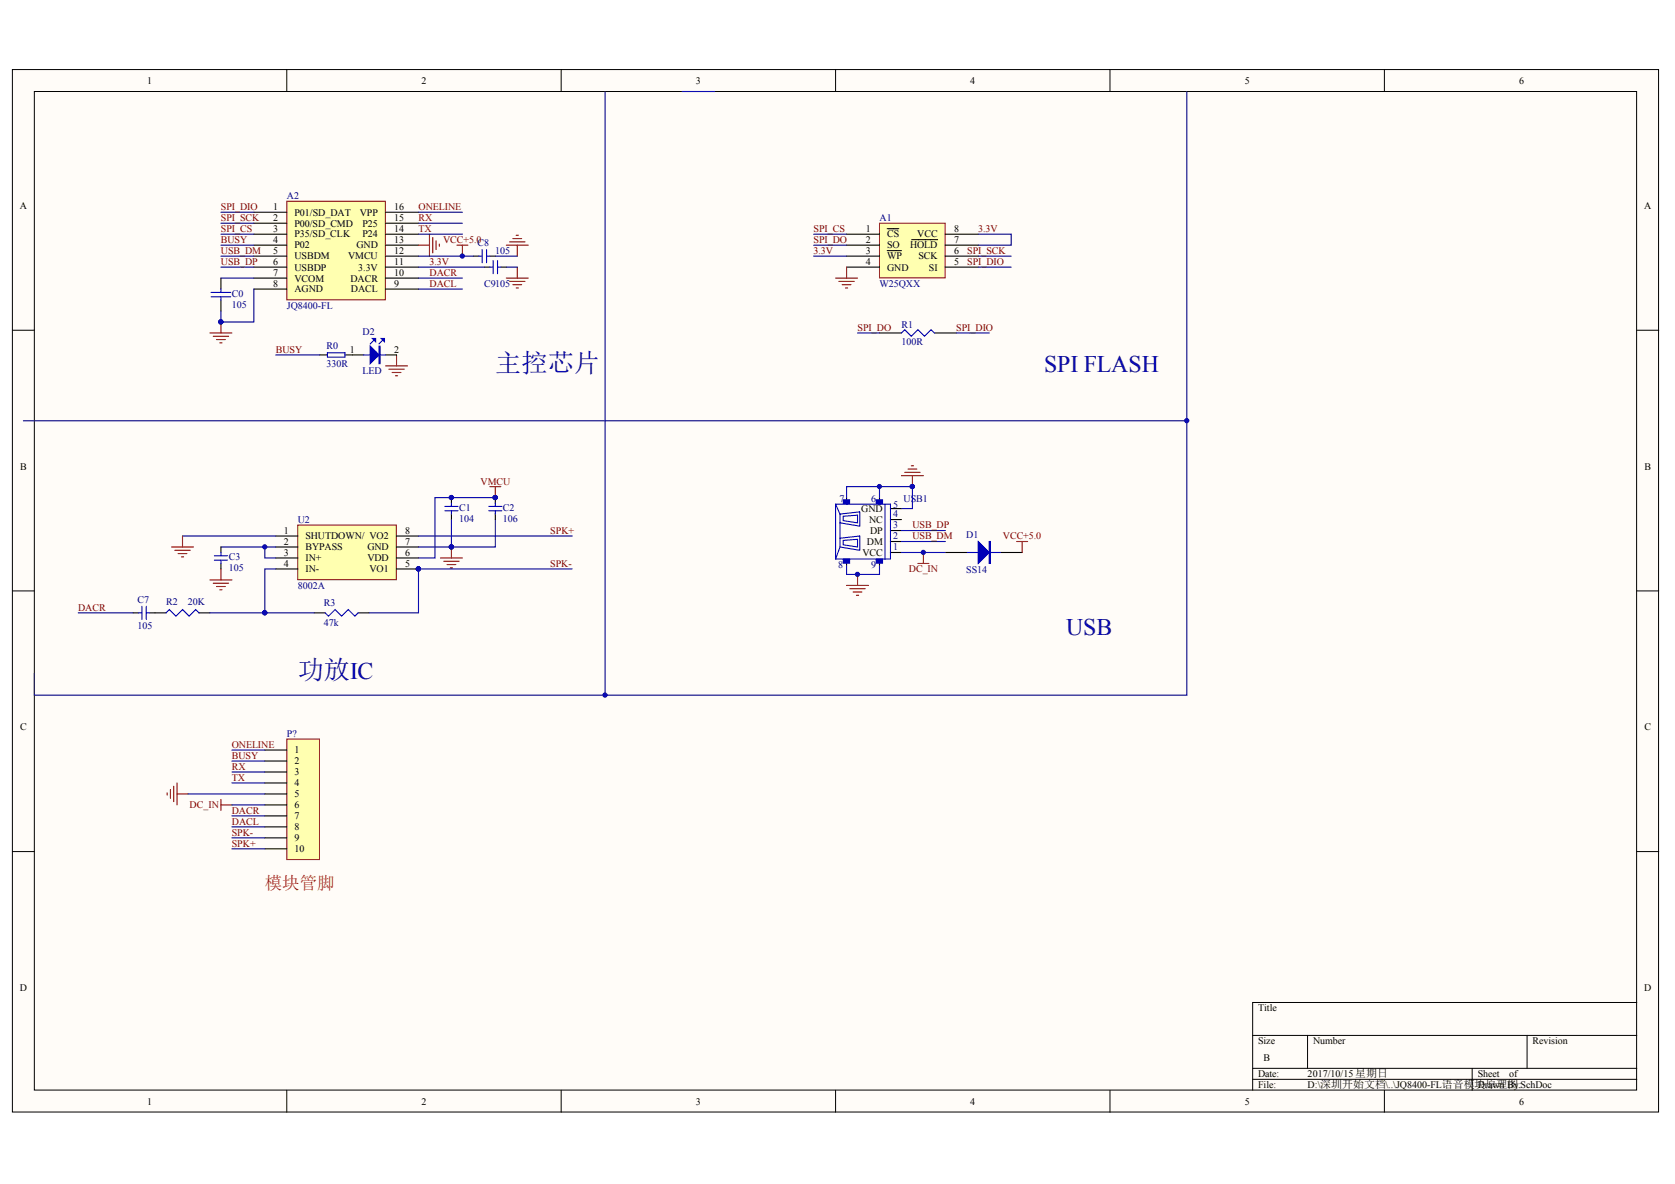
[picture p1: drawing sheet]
<svg xmlns="http://www.w3.org/2000/svg" width="297mm" height="210mm" viewBox="0 0 297 210" stroke-linecap="round" stroke-linejoin="round" font-family="sans-serif">
<g fill="#fffcf8" stroke="#000" stroke-width=".18">
<path d="M2.2 12.3h291.9v184.8h-291.9z"/>
<path d="M6.1 16.2h284.1v177.1h-284.1z"/>
</g>
<g fill="none" stroke="#000" stroke-width=".18">
<path d="M50.9 12.3v3.9M99.5 12.3v3.9M148.2 12.3v3.9M196.8 12.3v3.9M245.5 12.3v3.9M2.2 58.5h3.9M290.3 58.5h3.9M2.2 104.8h3.9M290.3 104.8h3.9M2.2 151h3.9M290.3 151h3.9M290.3 177.7h-68.2v15.6"/>
<path d="M50.9 193.3v3.9M99.5 193.3v3.9M148.2 193.3v3.9M196.8 193.3v3.9M222.1 183.6h68.2M222.1 189.4h68.2M222.1 191.3h68.2M231.9 183.6v5.8M245.5 193.3v3.9M261.1 189.4v3.9M270.8 183.6v5.8"/>
</g>
<path d="M50.9 35.7h17.4v17.5h-17.4z" fill="#ffffb0" stroke="#800000" stroke-width=".18"/>
<g fill="none" stroke="#000" stroke-width=".19">
<path d="M45 37.6h5.9M45 39.6h5.9M68.4 37.6h5.8M68.4 39.6h5.8M45 41.5h5.9M45 43.5h5.9M45 45.4h5.9M45 47.4h5.9M45 49.3h5.9M45 51.2h5.9M68.4 41.5h5.8M68.4 43.5h5.8"/>
<path d="M68.4 45.4h5.8M68.4 47.4h5.8M68.4 49.3h5.8M68.4 51.2h5.8"/>
</g>
<path d="M156 39.6h11.6v9.7h-11.6z" fill="#ffffb0" stroke="#800000" stroke-width=".18"/>
<g fill="none" stroke="#000" stroke-width=".19">
<path d="M39.2 49.3v1.9M39.2 53.2v1.9M150.1 41.5h5.9M150.1 43.5h5.9M150.1 45.4h5.9M150.1 47.4h5.9M156 59h3.9M157.3 40.5h2.1M157.3 44.4h2.6M161.7 42.5h4.6M165.7 59h3.9M167.6 41.5h5.9"/>
<path d="M167.6 43.5h5.9M167.6 45.4h5.9M167.6 47.4h5.9M56.7 62.9h1.4M61.2 62.9h3.3M68.4 62.9h1.9M55.7 108.6h2M63.5 108.6h2"/>
</g>
<g fill="none" stroke="#800000" stroke-width=".19">
<path d="M74.2 43.5h2M76.2 41.5v3.9M76.7 42.1v2.7M77.3 42.7v1.5M77.9 43.3v.4M148.2 49.3h3.9M148.8 49.9h2.7M149.3 50.5h1.6M149.9 51.1h.4M150.1 47.4v1.9M68.4 64.9h3.9M69 65.5h2.7"/>
<path d="M69.5 66h1.6M70.1 66.6h.4M70.3 62.9v2M86.9 86.3h1.9M87.8 86.3v1.9"/>
</g>
<g fill="none" stroke="#000080" stroke-width=".19">
<path d="M39.2 37.6h5.8M39.2 39.6h5.8M74.2 37.6h7.8M74.2 39.6h7.8M39.2 45.4h5.8M39.2 43.5h5.8M39.2 41.5h5.8M39.2 47.4h5.8M39.2 49.3h5.8M74.2 41.5h7.8M74.2 49.3h7.8M74.2 51.2h7.8"/>
<path d="M144.3 45.4h5.8M144.3 43.5h5.8M144.3 41.5h5.8M152.1 59h3.9M169.6 59h5.8M173.5 41.5h5.8v2h-5.8M173.5 45.4h5.8M173.5 47.4h5.8M48.9 62.9h7.8"/>
</g>
<path d="M37.4 52.6h3.5M37.4 51.8h3.5M39.2 51.2v.6M39.2 52.6v.6M159.9 59l.5-.6 1.2 1.2 1.2-1.2 1.1 1.2 1.2-1.2 .6 .6M58.1 62.5h3.1v.8h-3.1zM64.5 62.9h3.9M66.4 60.2l-.7 .8M68 60.2l-.8 .8M57.7 108.6l.6 .6 1.1-1.1 1.2 1.1 1.2-1.1 1.1 1.1 .6-.6" fill="none" stroke="#00f" stroke-width=".19"/>
<g fill="#00f" stroke="#00f" stroke-width=".19">
<path d="M65.7 61.4l1.5 1.5-1.5 1.6z"/>
<path d="M67.6 60h.6v.6z"/>
<path d="M66 60h.6v.6z"/>
<path d="M67.2 61.4h.2v3.1h-.2z" fill-rule="evenodd"/>
</g>
<circle cx="87.8" cy="88.2" r=".37" fill="#000080" stroke="#000080" stroke-width=".18"/>
<path d="M52.8 93.1h17.5v9.7h-17.5z" fill="#ffffb0" stroke="#800000" stroke-width=".18"/>
<g fill="none" stroke="#000" stroke-width=".19">
<path d="M83.9 45.4h1M85.9 47.4h1M86.9 45.4h.9M88.8 47.4h1M39.2 97v.9M39.2 99.9v1M48.9 95h3.9M48.9 97h3.9M48.9 98.9h3.9M70.3 95h3.9M70.3 97h3.9M70.3 98.9h3.9"/>
<path d="M80.1 88.2v1M80.1 91.1v1M87.8 88.2v1M87.8 91.1v1M150.1 88.2v1.2M150.1 99.1v1.2M156 88.2v1.2M156 99.1v1.2M157.9 97.9h2M157.9 90.2h2M157.9 92.1h2M157.9 94.1h2"/>
<path d="M157.9 96h2M167.6 97.9h3.9M177.4 97.9h3.9M23.6 108.6h1M26.5 108.6h2.9M35.3 108.6h1.9M48.9 100.9h3.9M70.3 100.9h3.9"/>
</g>
<g fill="#000080" stroke="#000080" stroke-width=".18">
<circle cx="74.2" cy="100.8" r=".37"/>
<circle cx="80" cy="97" r=".37"/>
<circle cx="46.9" cy="97" r=".37"/>
<circle cx="87.8" cy="88.2" r=".37"/>
<circle cx="80" cy="88.2" r=".37"/>
<circle cx="46.9" cy="108.6" r=".37"/>
<circle cx="155.9" cy="86.3" r=".37"/>
<circle cx="161.8" cy="86.3" r=".37"/>
<circle cx="152.1" cy="101.8" r=".37"/>
<circle cx="107.3" cy="123.2" r=".37"/>
<circle cx="210.4" cy="74.6" r=".37"/>
<circle cx="39.2" cy="57.1" r=".37"/>
<circle cx="82" cy="45.4" r=".37"/>
</g>
<g fill="none" stroke="#000080" stroke-width=".19">
<path d="M107.3 16.2v107M120.9 16.2h5.9M74.2 45.4h9.7M74.2 47.4h11.7M87.8 45.4h3.9M89.8 47.4h1.9M4.1 74.6h206.4M32.4 95h16.5M39.2 97h9.7M47 97v1.9h1.9M74.2 95h27.3M87.8 88.2h-10.7v10.7h-2.9"/>
<path d="M87.8 92.1v4.9h-7.7M156 86.3v1.9M159.9 97.9h7.7M159.9 96h7.7M159.9 94.1h7.7M13.9 108.6h9.7M37.2 108.6h9.8M150.1 100.3v1.5h5.9v-1.5"/>
</g>
<g fill="none" stroke="#800000" stroke-width=".19">
<path d="M37.2 59h3.9M37.8 59.6h2.7M39.2 57.1v1.9M81 43.5h2M82 43.5v1.9M89.8 49.3h3.9M89.8 43.5h3.9M90.4 49.9h2.7M90.4 42.9h2.7M91 50.5h1.5M91 42.3h1.5M91.5 51.1h.4"/>
<path d="M91.5 41.7h.4M91.7 43.5v1.9M91.7 47.4v1.9M38.4 60.2h1.6M39 60.8h.4M30.4 97h3.9M31 97.6h2.7M31.6 98.1h1.5M32.2 98.7h.4M32.4 95v2M78.1 98.9h3.9M78.7 99.5h2.7"/>
<path d="M80.1 97v1.9M159.9 84.3h3.9M160.4 83.7h2.8M161 83.2h1.6M161.6 82.6h.4M161.8 84.3v2M180.3 96h1.9M181.3 96v1.9M37.2 102.8h3.9M37.8 103.4h2.7M38.4 104h1.6M39 104.6h.4"/>
<path d="M39.2 100.9v1.9M79.3 100.1h1.5M79.9 100.7h.3M150.1 103.8h3.9M150.7 104.4h2.7M151.3 105h1.6M151.9 105.5h.4M152.1 101.8v2"/>
</g>
<g fill="none" stroke="#00f" stroke-width=".19">
<path d="M84.9 45.4h.6M85.5 44.2v2.4M86.3 45.4h.6M86.3 44.2v2.4M86.9 47.4h.6M87.5 46.2v2.3M88.2 47.4h.6M88.2 46.2v2.3M38 98.5h2.3M38 99.3h2.3M39.2 97.9v.6M39.2 99.3v.6"/>
<path d="M78.9 89.8h2.3M78.9 90.6h2.3M80.1 89.2v.6M80.1 90.6v.5M86.7 89.8h2.3M86.7 90.6h2.3M87.8 89.2v.6M87.8 90.6v.5M148.2 89.4h9.7v9.7h-9.7zM148.2 89.4l.8 1.7M149 91.1l3.5-.4v2.6l-3.5-.6zM149 95.4l3.5-.4v2.6l-3.5-.6z"/>
<path d="M149 97l-.8 2.1M149 92.7v2.7M149.5 91.5l2.6-.2v1.4l-2.6-.4zM149.5 95.8l2.6-.2v1.4l-2.6-.4zM156.9 89.4v9.7M171.5 97.9h5.9M24.6 108.6h.6M25.2 107.5v2.3M25.9 108.6h.6M25.9 107.5v2.3M29.4 108.6l.6-.5 1.2 1.1 1.2-1.1 1.1 1.1 1.2-1.1 .6 .5"/>
</g>
<g fill="#00f" stroke="#00f" stroke-width=".19">
<path d="M173.5 96l1.9 1.9-1.9 2z"/>
<path d="M175.4 96h.2v3.9h-.2z" fill-rule="evenodd"/>
</g>
<g fill="#00f" stroke="#00f" stroke-width=".18">
<path d="M155.4 99.1h1.1v.8h-1.1z"/>
<path d="M149.5 99.1h1.2v.8h-1.2z"/>
<path d="M155.4 88.6h1.1v.7h-1.1z"/>
<path d="M149.5 88.6h1.2v.7h-1.2z"/>
</g>
<path d="M50.9 131h5.8v21.4h-5.8z" fill="#ffffb0" stroke="#800000" stroke-width=".18"/>
<path d="M47 133h3.9M47 134.9h3.9M47 136.9h3.9M47 138.8h3.9M47 140.8h3.9M47 142.7h3.9M47 144.6h3.9M47 146.6h3.9M47 148.5h3.9M47 150.5h3.9" fill="none" stroke="#000" stroke-width=".19"/>
<path d="M162.8 99.9h1.9M163.8 97.9v2M30.2 140v1.5M30.8 139.4v2.7M31.4 138.8v3.9M29.6 140.6v.3M31.4 140.8h1.9M39.2 141.7v2M39.2 142.7h1.9" fill="none" stroke="#800000" stroke-width=".19"/>
<g fill="none" stroke="#000080" stroke-width=".19">
<path d="M210.5 16.2v107h-204.4v-3.8M45 51.2v5.9h-5.8v-2M80.1 92.1v4.9h-5.9M150.1 88.2v-1.9h11.7v3.9h-1.9M48.9 100.9h-1.9v7.7h8.7M101.5 100.9h-27.3v7.7h-8.7M41.1 133h5.9M41.1 134.9h5.9M41.1 136.9h5.9M41.1 138.8h5.9M33.3 140.8h13.7M41.1 144.6h5.9"/>
<path d="M41.1 146.6h5.9M41.1 148.5h5.9M41.1 150.5h5.9M41.1 142.7h5.9"/>
</g>
<g fill="#000080" stroke="#000080" stroke-width=".18">
<circle cx="39.2" cy="57.1" r=".37"/>
<circle cx="74.2" cy="100.8" r=".37"/>
<circle cx="46.9" cy="108.6" r=".37"/>
<circle cx="80" cy="97" r=".37"/>
<circle cx="161.8" cy="86.3" r=".37"/>
<circle cx="163.7" cy="97.9" r=".37"/>
</g>
<g font-size="4.6" fill="#000080">
<text x="87.8" y="65.9">主控芯片</text>
<text x="52.8" y="120.4">功放IC</text>
</g>
<g font-size="4.2" fill="#000080">
<text x="185.2" y="65.9">SPI FLASH</text>
<text x="189.1" y="112.6">USB</text>
</g>
<text font-size="3.1" fill="#f00" x="47" y="157.7">模块管脚</text>
<g font-size="1.8">
<text x="26.1" y="14.9">1</text>
<text x="74.7" y="14.9">2</text>
<text x="123.4" y="14.9">3</text>
<text x="172.1" y="14.9">4</text>
<text x="220.7" y="14.9">5</text>
<text x="269.4" y="14.9">6</text>
<text x="3.5" y="37">A</text>
<text x="48.4" y="37.2">1</text>
<text x="48.4" y="39.2">2</text>
<text x="48.4" y="41.1">3</text>
<text x="52.2" y="38.2">P01/SD_DAT</text>
<text x="52.2" y="40.2">P00/SD_CMD</text>
<text x="63.8" y="38.2">VPP</text>
<text x="64.3" y="40.2">P25</text>
<text x="69.9" y="41.1">14</text>
<text x="69.9" y="39.2">15</text>
<text x="69.9" y="37.2">16</text>
<text x="153.5" y="41.1">1</text>
<text x="169.2" y="41.1">8</text>
<text x="291.6" y="37">A</text>
<text x="48.4" y="43.1">4</text>
<text x="48.4" y="45">5</text>
<text x="48.4" y="47">6</text>
<text x="52.2" y="42.1">P35/SD_CLK</text>
<text x="52.2" y="44">P02</text>
<text x="52.2" y="46">USBDM</text>
<text x="52.2" y="48">USBDP</text>
<text x="61.7" y="46">VMCU</text>
<text x="63.2" y="44">GND</text>
<text x="63.5" y="48">3.3V</text>
<text x="64.3" y="42.1">P24</text>
<text x="69.9" y="47">11</text>
<text x="69.9" y="45">12</text>
<text x="69.9" y="43.1">13</text>
<text x="153.5" y="43.1">2</text>
<text x="153.5" y="45">3</text>
<text x="153.5" y="47">4</text>
<text x="157.3" y="42.1">CS</text>
<text x="157.3" y="44">SO</text>
<text x="157.3" y="46">WP</text>
<text x="157.3" y="48">GND</text>
<text x="161.4" y="44">HOLD</text>
<text x="162.7" y="42.1">VCC</text>
<text x="162.9" y="46">SCK</text>
<text x="164.7" y="48">SI</text>
<text x="169.2" y="47">5</text>
<text x="169.2" y="45">6</text>
<text x="169.2" y="43.1">7</text>
<text x="48.4" y="48.9">7</text>
<text x="48.4" y="50.9">8</text>
<text x="52.2" y="49.9">VCOM</text>
<text x="52.2" y="51.9">AGND</text>
<text x="62.1" y="49.9">DACR</text>
<text x="62.2" y="51.9">DACL</text>
<text x="69.9" y="50.9">9</text>
<text x="69.9" y="48.9">10</text>
<text x="62.1" y="62.5">1</text>
<text x="65.9" y="63.5">12</text>
<text x="69.9" y="62.5">2</text>
<text x="3.5" y="83.2">B</text>
<text x="291.6" y="83.2">B</text>
<text x="50.4" y="94.6">1</text>
<text x="54.2" y="95.6">SHUTDOWN/ VO2</text>
<text x="71.9" y="94.6">8</text>
<text x="152.7" y="90.8">GND</text>
<text x="154.1" y="92.7">NC</text>
<text x="154.3" y="94.6">DP</text>
<text x="50.4" y="96.6">2</text>
<text x="50.4" y="98.5">3</text>
<text x="50.4" y="100.5">4</text>
<text x="54.2" y="97.6">BYPASS</text>
<text x="54.2" y="99.5">IN+</text>
<text x="54.2" y="101.4">IN-</text>
<text x="65.1" y="99.5">VDD</text>
<text x="65.1" y="97.6">GND</text>
<text x="65.5" y="101.4">VO1</text>
<text x="71.9" y="100.5">5</text>
<text x="71.9" y="98.5">6</text>
<text x="71.9" y="96.6">7</text>
<text x="152.9" y="98.5">VCC</text>
<text x="153.7" y="96.6">DM</text>
<text x="3.5" y="129.4">C</text>
<text x="291.6" y="129.4">C</text>
<text x="52.2" y="133.6">1</text>
<text x="52.2" y="135.5">2</text>
<text x="52.2" y="137.5">3</text>
<text x="52.2" y="139.4">4</text>
<text x="52.2" y="141.3">5</text>
<text x="52.2" y="143.3">6</text>
<text x="52.2" y="145.2">7</text>
<text x="52.2" y="147.2">8</text>
<text x="52.2" y="149.1">9</text>
<text x="52.2" y="151.1">10</text>
<text x="3.5" y="175.6">D</text>
<text x="223.1" y="179.3">Title</text>
<text x="291.6" y="175.6">D</text>
<text x="223.1" y="185.1">Size</text>
<text x="232.9" y="185.1">Number</text>
<text x="271.8" y="185.1">Revision</text>
<text x="223.1" y="191">Date:</text>
<text x="224.1" y="188.1">B</text>
<text x="231.9" y="191">2017/10/15星期日</text>
<text x="262.1" y="191">Sheet</text>
<text x="267.6" y="191">of</text>
<text x="26.1" y="195.8">1</text>
<text x="74.7" y="195.8">2</text>
<text x="123.4" y="195.8">3</text>
<text x="172.1" y="195.8">4</text>
<text x="220.7" y="195.8">5</text>
<text x="223.1" y="192.9">File:</text>
<text x="231.9" y="192.9">D:\深圳开始文档\..\JQ8400-FL语音模块原理图.SchDoc</text>
<text x="262.1" y="192.9">Drawn By:</text>
<text x="269.4" y="195.8">6</text>
</g>
<g font-size="1.8" fill="#000080">
<text x="50.9" y="35.3">A2</text>
<text x="156" y="39.2">A1</text>
<text x="84.7" y="43.7">C8</text>
<text x="87.8" y="45">105</text>
<text x="41.1" y="52.6">C0</text>
<text x="85.9" y="50.9">C9105</text>
<text x="156" y="50.9">W25QXX</text>
<text x="41.1" y="54.6">105</text>
<text x="50.9" y="54.8">JQ8400-FL</text>
<text x="64.3" y="59.4">D2</text>
<text x="159.9" y="58.1">R1</text>
<text x="57.9" y="61.9">R0</text>
<text x="57.9" y="65.1">330R</text>
<text x="159.9" y="61.2">100R</text>
<text x="64.3" y="66.3">LED</text>
<text x="148.9" y="89">7</text>
<text x="154.5" y="89">6</text>
<text x="158.4" y="90">5</text>
<text x="160.2" y="89">USB1</text>
<text x="52.8" y="92.7">U2</text>
<text x="81.4" y="90.5">C1</text>
<text x="81.4" y="92.5">104</text>
<text x="89.2" y="90.5">C2</text>
<text x="89.2" y="92.5">106</text>
<text x="158.4" y="95.6">2</text>
<text x="158.4" y="93.7">3</text>
<text x="158.4" y="91.7">4</text>
<text x="171.4" y="95.4">D1</text>
<text x="40.6" y="99.3">C3</text>
<text x="40.6" y="101.3">105</text>
<text x="148.7" y="100.7">8</text>
<text x="154.5" y="100.7">9</text>
<text x="158.4" y="97.6">1</text>
<text x="171.4" y="101.6">SS14</text>
<text x="24.4" y="106.9">C7</text>
<text x="29.4" y="107.3">R2</text>
<text x="33.3" y="107.3">20K</text>
<text x="52.8" y="104.4">8002A</text>
<text x="57.5" y="107.5">R3</text>
<text x="24.4" y="111.6">105</text>
<text x="57.5" y="111">47k</text>
<text x="50.9" y="130.7">P?</text>
</g>
<g font-size="1.8" fill="#800000">
<text x="39.2" y="37.2">SPI_DIO</text>
<text x="39.2" y="39.2">SPI_SCK</text>
<text x="39.2" y="41.1">SPI_CS</text>
<text x="74.2" y="37.2">ONELINE</text>
<text x="74.2" y="39.2">RX</text>
<text x="74.2" y="41.1">TX</text>
<text x="144.3" y="41.1">SPI_CS</text>
<text x="173.5" y="41.1">3.3V</text>
<text x="39.2" y="43.1">BUSY</text>
<text x="39.2" y="45">USB_DM</text>
<text x="39.2" y="47">USB_DP</text>
<text x="76.2" y="47">3.3V</text>
<text x="78.6" y="43.1">VCC+5.0</text>
<text x="144.3" y="43.1">SPI_DO</text>
<text x="144.3" y="45">3.3V</text>
<text x="171.5" y="45">SPI_SCK</text>
<text x="171.5" y="47">SPI_DIO</text>
<text x="76.2" y="48.9">DACR</text>
<text x="76.2" y="50.9">DACL</text>
<text x="152.1" y="58.7">SPI_DO</text>
<text x="169.6" y="58.7">SPI_DIO</text>
<text x="48.9" y="62.5">BUSY</text>
<text x="85.2" y="85.9">VMCU</text>
<text x="97.6" y="94.6">SPK+</text>
<text x="161.8" y="95.6">USB_DM</text>
<text x="161.8" y="93.7">USB_DP</text>
<text x="177.9" y="95.6">VCC+5.0</text>
<text x="97.6" y="100.5">SPK-</text>
<text x="161.2" y="101.4">DC_IN</text>
<text x="13.9" y="108.3">DACR</text>
<text x="41.1" y="132.6">ONELINE</text>
<text x="41.1" y="134.5">BUSY</text>
<text x="41.1" y="136.5">RX</text>
<text x="33.6" y="143.3">DC_IN</text>
<text x="41.1" y="138.4">TX</text>
<text x="41.1" y="144.3">DACR</text>
<text x="41.1" y="146.2">DACL</text>
<text x="41.1" y="148.1">SPK-</text>
<text x="41.1" y="150.1">SPK+</text>
</g>
</svg>
